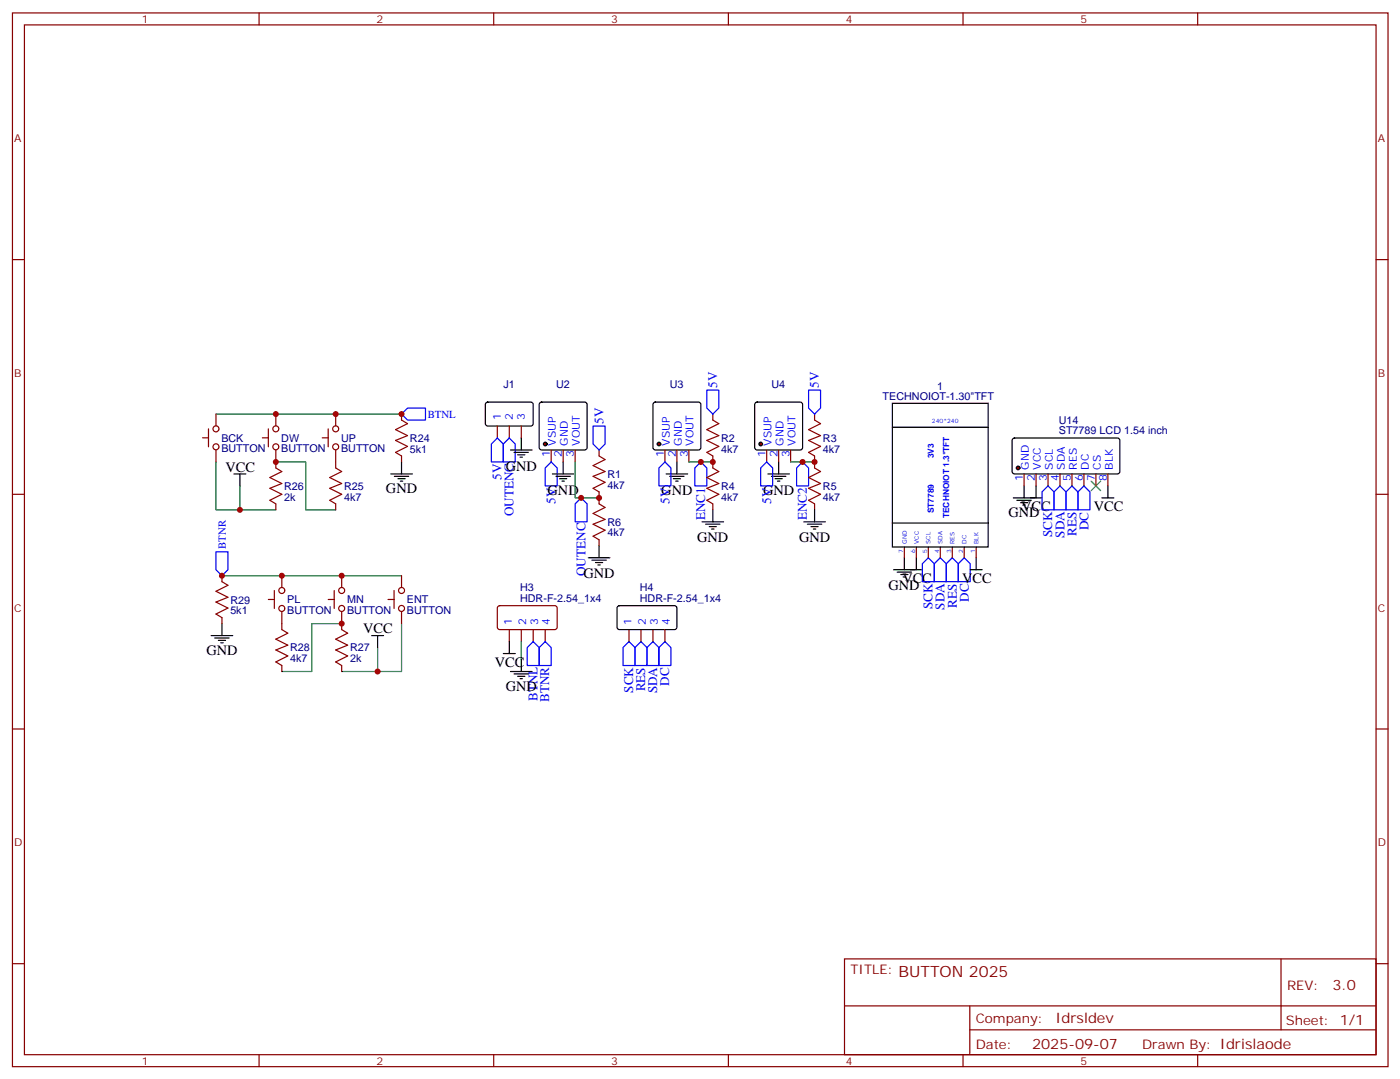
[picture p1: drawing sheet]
<svg xmlns="http://www.w3.org/2000/svg" width="413mm" height="318mm" viewBox="0 0 413 318" stroke-linecap="round" stroke-linejoin="round" font-family="sans-serif">
<g fill="none" stroke="#870000" stroke-width=".35">
<path d="M3.7 3.8h405.3v310.5h-405.3zM7.2 7.3h398.3v303.4h-398.3zM76.3 3.8v3.5M145.5 3.8v3.5M214.6 3.8v3.5M283.8 3.8v3.5M352.9 3.8v3.5M3.7 76.5h3.5M405.5 76.5h3.5M3.7 145.6h3.5M405.5 145.6h3.5M3.7 214.8h3.5"/>
<path d="M405.5 214.8h3.5M3.7 283.9h3.5M248.8 282.5h156.7v28.2h-156.7zM248.9 296.4h156.5M285.8 296.4v14.1M377.5 282.5v20.9M405.5 283.9h3.5M76.3 310.7v3.6M145.5 310.7v3.6M214.6 310.7v3.6M283.8 310.7v3.6M285.8 303.4h119.6"/>
<path d="M352.9 310.7v3.6"/>
</g>
<path d="M308.8 143.2l1.8 1.7v5.3h-3.5v-5.3zM312.3 143.2l1.8 1.7v5.3h-3.5v-5.3zM314.1 144.9l1.8-1.7 1.7 1.7v5.3h-3.5zM319.4 143.2l1.8 1.7v5.3h-3.6v-5.3zM273.5 164.3l1.8 1.8v5.3h-3.5v-5.3zM277.1 164.3l1.7 1.8v5.3h-3.5v-5.3zM278.8 166.1l1.8-1.8 1.8 1.8v5.3h-3.6zM284.1 164.3l1.8 1.8v5.3h-3.5v-5.3zM183.6 190.8l1.7-1.8 1.8 1.8v5.3h-3.5zM188.9 189l1.7 1.8v5.3h-3.5v-5.3zM192.4 189l1.8 1.8v5.3h-3.6v-5.3zM195.9 189l1.8 1.8v5.3h-3.5v-5.3z" fill="none" stroke="#00f" stroke-width=".35"/>
<g fill="none" stroke="#000" stroke-width=".35">
<path d="M298.5 129.3l.4-.3 30.7 .1 .4 .7-.1 9.4-.6 .4h-30.6l-.5-.7v-9.1zM298.6 146.7h8.5M299.6 147.4h4.3M300.7 148.1h2.1M301.4 148.8h.7M301.8 143.2v3.5M305.3 143.2v3.5M263.3 167.9h8.5M264.4 168.6h4.2M265.4 169.3h2.1M266.1 170h.7M266.5 164.3v3.6"/>
<path d="M270 164.3v3.6"/>
</g>
<path d="M321.5 141.7l2.8 2.9M324.3 141.7l-2.8 2.9" fill="none" stroke="#3c3" stroke-width=".35"/>
<circle cx="300" cy="137.9" r=".53" fill="#870000" stroke="#000" stroke-width=".35"/>
<g fill="none" stroke="#870000" stroke-width=".35">
<path d="M59.7 129h1.7M61.4 126.3v5.3M63.6 122v3.5M63.6 132.6v3.5M64.5 131.6a.88 .88 0 0 0-1.3-.8 .88 .88 0 0 0-.1 1.5 .88 .88 0 0 0 1.4-.5M64.5 126.3a.88 .88 0 0 0-1.3-.7 .88 .88 0 0 0-.1 1.5 .88 .88 0 0 0 1.4-.6M77.3 129h1.8M79.1 126.3v5.3M81.3 132.6v5.3l1.7 1-3.5 1.8 3.5 1.8-3.5 1.4 3.5 1.7-3.5 1.8 1.8 1v1.8M81.3 122v3.5M82.2 131.6a.88 .88 0 0 0-1.3-.8 .88 .88 0 0 0-.1 1.5 .88 .88 0 0 0 1.3-.5M82.2 126.3a.88 .88 0 0 0-1.3-.7 .88 .88 0 0 0-.1 1.5 .88 .88 0 0 0 1.3-.6"/>
<path d="M95 129h1.7M96.7 126.3v5.3M98.9 132.6v5.3l1.8 1-3.5 1.8 3.5 1.8-3.5 1.4 3.5 1.7-3.5 1.8 1.7 1v1.8M98.9 122v3.5M99.8 131.6a.88 .88 0 0 0-1.3-.8 .88 .88 0 0 0-.1 1.5 .88 .88 0 0 0 1.4-.5M99.8 126.3a.88 .88 0 0 0-1.3-.7 .88 .88 0 0 0-.1 1.5 .88 .88 0 0 0 1.4-.6M118.3 122v1.8l1.8 1-3.5 1.8 3.5 1.7-3.5 1.5 3.5 1.7-3.5 1.8 1.7 1v1.8M301.8 139.6v3.6M305.3 139.6v3.6M308.8 139.6v3.6M312.3 139.6v3.6M315.9 139.6v3.6"/>
<path d="M319.4 139.6v3.6M322.9 139.6v3.6M326.5 139.6v3.6M65.4 169.6v1.8l1.8 1-3.6 1.8 3.6 1.8-3.6 1.4 3.6 1.7-3.6 1.8 1.8 1.1v1.7M79.1 176.6h1.7M80.8 174v5.3M83 169.6v3.5M83.9 179.3a.88 .88 0 0 0-1.3-.8 .88 .88 0 0 0-.1 1.5 .88 .88 0 0 0 1.4-.6M83.9 174a.88 .88 0 0 0-1.3-.8 .88 .88 0 0 0-.1 1.5 .88 .88 0 0 0 1.4-.6M96.7 176.6h1.8M98.5 174v5.3M100.7 169.6v3.5"/>
<path d="M101.6 179.3a.88 .88 0 0 0-1.3-.8 .88 .88 0 0 0-.1 1.5 .88 .88 0 0 0 1.4-.6M101.6 174a.88 .88 0 0 0-1.3-.8 .88 .88 0 0 0-.1 1.5 .88 .88 0 0 0 1.4-.6M114.4 176.6h1.7M116.1 174v5.3M118.3 169.6v3.5M119.2 179.3a.88 .88 0 0 0-1.3-.8 .88 .88 0 0 0-.1 1.5 .88 .88 0 0 0 1.4-.6M119.2 174a.88 .88 0 0 0-1.3-.8 .88 .88 0 0 0-.1 1.5 .88 .88 0 0 0 1.4-.6M146.8 178.6l.4-.2 16.6 .1 .4 .6-.1 6-.6 .4-16.5-.1-.5-.6v-5.7zM266.5 161.1v3.2M270 161.1v3.2M273.5 161.1v3.2M277.1 161.1v3.2"/>
<path d="M280.6 161.1v3.2M284.1 161.1v3.2M287.7 161.1v3.2M83 180.3v5.2l1.8 1-3.5 1.8 3.5 1.8-3.5 1.4 3.5 1.8-3.5 1.7 1.7 1.1v1.7M100.7 180.3v5.2l1.7 1-3.5 1.8 3.5 1.8-3.5 1.4 3.5 1.8-3.5 1.7 1.8 1.1v1.7M118.3 180.3v3.4M150.1 185.5v3.5M153.6 185.5v3.5M157.1 185.5v3.5M160.7 185.5v3.5M185.3 185.5v3.5M188.9 185.5v3.5"/>
<path d="M192.4 185.5v3.5M195.9 185.5v3.5"/>
</g>
<g fill="none" stroke="#000" stroke-width=".35">
<path d="M159.1 118.7l.5-.2h12.7l.5 .2 .2 .5v12.7l-.2 .5-.5 .2h-12.7l-.5-.3-.2-.4v-12.7zM263 118.8h28.2v42.3h-28.2zM68.9 139.6h3.6M70.7 139.6v3.6M115.1 139.6h6.4M118.3 136.1v3.5M263 125.9h28.2M116.2 140.3h4.2M117.3 141h2.1M118 141.7h.7M263 154.1h28.2M324.7 146.7h3.5"/>
<path d="M326.5 143.2v3.5M182.1 178.6l.4-.2 16.5 .1 .5 .6-.1 6-.6 .4-16.5-.1-.5-.6v-5.7zM285.9 167.9h3.5M287.7 164.3v3.6M62.2 187.3h6.4M63.3 188h4.2M64.3 188.7h2.2M65.1 189.4h.7M65.4 183.7v3.6M109.5 187.3h3.5M111.3 187.3v3.5M148.3 192.5h3.5"/>
<path d="M150.1 189v3.5M150.4 197.8h6.4M151.5 198.5h4.2M152.5 199.2h2.2M153.2 200h.8M153.6 194.3v3.5"/>
</g>
<path d="M118.3 122l1.8-1.8h5.3v3.6h-5.3zM63.6 162.6h3.6v5.3l-1.8 1.7-1.8-1.7zM157.1 189l1.8 1.8v5.3h-3.5v-5.3zM160.7 189l1.7 1.8v5.3h-3.5v-5.3z" fill="none" stroke="#00f" stroke-width=".35"/>
<path d="M63.6 136.1v14.1h7.1M63.6 122h54.7M81.3 136.1h8.8v14.1h8.8M70.7 143.2v7h10.6M65.4 169.6h52.9M100.7 183.7h-8.8v14.1h-8.9M111.3 190.8v7h-10.6M118.3 183.7v14.1h-7M153.6 189v5.3" fill="none" stroke="#008700" stroke-width=".35"/>
<circle cx="160.7" cy="130.8" r=".53" fill="#870000" stroke="#000" stroke-width=".35"/>
<path d="M162.4 132.6v3.5M165.9 132.6v3.5M169.5 132.6v3.5" fill="none" stroke="#870000" stroke-width=".35"/>
<path d="M192.6 118.7l.5-.2h12.7l.5 .2 .2 .5v12.7l-.2 .5-.5 .2h-12.7l-.5-.3-.2-.4v-12.7z" fill="none" stroke="#000" stroke-width=".35"/>
<circle cx="194.2" cy="130.8" r=".53" fill="#870000" stroke="#000" stroke-width=".35"/>
<path d="M146.5 125.5v3.5M150.1 125.5v3.5M153.6 125.5v3.5M195.9 132.6v3.5M199.5 132.6v3.5M203 132.6v3.5" fill="none" stroke="#870000" stroke-width=".35"/>
<path d="M143.3 118.7l.4-.2h13l.4 .7v5.9l-.7 .4h-13l-.4-.7v-5.6zM222.6 118.7l.5-.2h12.7l.5 .2 .2 .5v12.7l-.2 .5-.5 .2h-12.7l-.5-.3-.2-.4v-12.7z" fill="none" stroke="#000" stroke-width=".35"/>
<circle cx="224.2" cy="130.8" r=".53" fill="#870000" stroke="#000" stroke-width=".35"/>
<path d="M176.5 132.6v1.7l1.8 1.1-3.5 1.8 3.5 1.7-3.5 1.4 3.5 1.8-3.5 1.8 1.7 1v3.5l1.8 1.1-3.5 1.8 3.5 1.7-3.5 1.4 3.5 1.8-3.5 1.8 1.7 1v1.8M210 122v1.8l1.8 1-3.5 1.8 3.5 1.7-3.5 1.5 3.5 1.7-3.5 1.8 1.7 1v3.6l1.8 1-3.5 1.8 3.5 1.8-3.5 1.4 3.5 1.7-3.5 1.8 1.7 1v1.8M225.9 132.6v3.5M229.4 132.6v3.5M233 132.6v3.5M240 122v1.8l1.8 1-3.5 1.8 3.5 1.7-3.5 1.5 3.5 1.7-3.5 1.8 1.7 1v3.6l1.8 1-3.5 1.8 3.5 1.8-3.5 1.4 3.5 1.7-3.5 1.8 1.7 1v1.8" fill="none" stroke="#870000" stroke-width=".35"/>
<path d="M208.3 114.9h3.5v5.3l-1.8 1.8-1.7-1.8zM238.3 114.9h3.5v5.3l-1.8 1.8-1.7-1.8zM146.5 129l1.8 1.8v5.3h-3.5v-5.3zM150.1 129l1.7 1.8v5.3h-3.5v-5.3zM162.4 136.1l1.8 1.8v5.3h-3.5v-5.3zM174.8 125.5h3.5v5.3l-1.8 1.8-1.7-1.8zM195.9 136.1l1.8 1.8v5.3h-3.5v-5.3zM206.5 136.1l1.8 1.8v5.3h-3.5v-5.3zM225.9 136.1l1.8 1.8v5.3h-3.5v-5.3zM236.5 136.1l1.8 1.8v5.3h-3.6v-5.3zM171.2 146.7l1.8 1.7v5.3h-3.5v-5.3z" fill="none" stroke="#00f" stroke-width=".35"/>
<g fill="none" stroke="#000" stroke-width=".35">
<path d="M150.4 132.6h6.4M151.5 133.3h4.2M152.5 134h2.2M153.2 134.7h.8M153.6 129v3.6M162.8 139.6h6.3M165.9 136.1v3.5M196.3 139.6h6.3M199.5 136.1v3.5M226.3 139.6h6.3M229.4 136.1v3.5M163.8 140.3h4.3"/>
<path d="M164.9 141h2.1M165.6 141.7h.7M197.3 140.3h4.3M198.4 141h2.1M199.1 141.7h.7M206.9 153.7h6.3M207.9 154.4h4.3M209 155.2h2.1M209.7 155.9h.7M210 150.2v3.5M227.3 140.3h4.3M228.4 141h2.1"/>
<path d="M229.1 141.7h.7M236.9 153.7h6.3M237.9 154.4h4.2M239 155.2h2.1M239.7 155.9h.7M240 150.2v3.5M173.4 164.3h6.3M174.4 165h4.2M175.5 165.7h2.1M176.2 166.4h.7M176.5 160.8v3.5"/>
</g>
<path d="M169.5 136.1v10.6h7M203 136.1h7M233 136.1h7" fill="none" stroke="#008700" stroke-width=".35"/>
<g fill="#c00">
<circle cx="118.3" cy="122" r=".88"/>
<circle cx="70.7" cy="150.2" r=".88"/>
<circle cx="111.3" cy="197.8" r=".88"/>
<circle cx="81.3" cy="136.1" r=".88"/>
<circle cx="100.7" cy="183.7" r=".88"/>
<circle cx="98.9" cy="122" r=".88"/>
<circle cx="81.3" cy="122" r=".88"/>
<circle cx="100.7" cy="169.6" r=".88"/>
<circle cx="83" cy="169.6" r=".88"/>
<circle cx="65.4" cy="169.6" r=".88"/>
<circle cx="171.2" cy="146.7" r=".88"/>
<circle cx="206.5" cy="136.1" r=".88"/>
<circle cx="236.5" cy="136.1" r=".88"/>
<circle cx="210" cy="136.1" r=".88"/>
<circle cx="240" cy="136.1" r=".88"/>
<circle cx="176.5" cy="146.7" r=".88"/>
</g>
<text font-size="4.6" fill="#800" x="264.7" y="287.8">BUTTON 2025</text>
<g font-size="4.2">
<text x="66.5" y="138.9">VCC</text>
<text x="149" y="138.6">GND</text>
<text x="113.7" y="145.3">GND</text>
<text x="161.4" y="145.7">GND</text>
<text x="194.9" y="145.7">GND</text>
<text x="224.9" y="145.7">GND</text>
<text x="297.2" y="152.3">GND</text>
<text x="300.9" y="150.7">VCC</text>
<text x="322.3" y="150.6">VCC</text>
<text x="205.5" y="159.8">GND</text>
<text x="235.4" y="159.8">GND</text>
<text x="171.9" y="170.4">GND</text>
<text x="261.8" y="173.9">GND</text>
<text x="265.9" y="171.8">VCC</text>
<text x="283.5" y="171.8">VCC</text>
<text x="107" y="186.5">VCC</text>
<text x="60.8" y="192.9">GND</text>
<text x="145.8" y="196.4">VCC</text>
<text x="149" y="203.5">GND</text>
</g>
<g font-size="4.2" fill="#800">
<text x="392.6" y="291.8">3.0</text>
<text x="311" y="301.3">Idrsldev</text>
<text x="304.1" y="309.1">2025-09-07</text>
</g>
<g font-size="3.9" fill="#00f">
<text x="211.3" y="114.3" transform="rotate(-90 211.3 114.3)">5V</text>
<text x="241.3" y="114.3" transform="rotate(-90 241.3 114.3)">5V</text>
<text x="177.9" y="124.8" transform="rotate(-90 177.9 124.8)">5V</text>
<text x="147.8" y="141.4" transform="rotate(-90 147.8 141.4)">5V</text>
<text x="163.7" y="148.5" transform="rotate(-90 163.7 148.5)">5V</text>
<text x="197.3" y="148.5" transform="rotate(-90 197.3 148.5)">5V</text>
<text x="227.3" y="148.5" transform="rotate(-90 227.3 148.5)">5V</text>
<text x="151.3" y="152.1" transform="rotate(-90 151.3 152.1)">OUTENC</text>
<text x="207.8" y="153.3" transform="rotate(-90 207.8 153.3)">ENC1</text>
<text x="237.8" y="153.3" transform="rotate(-90 237.8 153.3)">ENC2</text>
<text x="310.1" y="158.3" transform="rotate(-90 310.1 158.3)">SCK</text>
<text x="313.6" y="158.4" transform="rotate(-90 313.6 158.4)">SDA</text>
<text x="317.2" y="157.8" transform="rotate(-90 317.2 157.8)">RES</text>
<text x="320.7" y="156.2" transform="rotate(-90 320.7 156.2)">DC</text>
<text x="172.5" y="169.7" transform="rotate(-90 172.5 169.7)">OUTENC</text>
<text x="274.8" y="179.5" transform="rotate(-90 274.8 179.5)">SCK</text>
<text x="278.4" y="179.6" transform="rotate(-90 278.4 179.6)">SDA</text>
<text x="281.9" y="179" transform="rotate(-90 281.9 179)">RES</text>
<text x="285.5" y="177.3" transform="rotate(-90 285.5 177.3)">DC</text>
<text x="190.1" y="203.7" transform="rotate(-90 190.1 203.7)">RES</text>
<text x="197.2" y="202" transform="rotate(-90 197.2 202)">DC</text>
<text x="158.3" y="206.6" transform="rotate(-90 158.3 206.6)">BTNL</text>
<text x="161.9" y="206.8" transform="rotate(-90 161.9 206.8)">BTNR</text>
<text x="186.6" y="204.1" transform="rotate(-90 186.6 204.1)">SCK</text>
<text x="193.7" y="204.3" transform="rotate(-90 193.7 204.3)">SDA</text>
</g>
<g font-size="3.9" fill="#800">
<text x="250.6" y="287.1">TITLE:</text>
<text x="379.2" y="291.8">REV:</text>
<text x="287.5" y="301.3">Company:</text>
<text x="378.9" y="301.9">Sheet: 1/1</text>
<text x="287.5" y="309">Date:</text>
<text x="336.6" y="309.1">Drawn By: Idrislaode</text>
</g>
<g font-size="3.2" fill="#800">
<text x="41.8" y="6.8">1</text>
<text x="110.9" y="6.8">2</text>
<text x="180.1" y="6.8">3</text>
<text x="249.2" y="6.8">4</text>
<text x="318.3" y="6.8">5</text>
<text x="4.2" y="41.9">A</text>
<text x="406" y="41.9">A</text>
<text x="4.2" y="111.1">B</text>
<text x="406" y="111.1">B</text>
<text x="4.2" y="180.2">C</text>
<text x="406" y="180.2">C</text>
<text x="4.2" y="249.3">D</text>
<text x="406" y="249.3">D</text>
<text x="41.8" y="313.7">1</text>
<text x="110.9" y="313.7">2</text>
<text x="180.1" y="313.7">3</text>
<text x="249.2" y="313.7">4</text>
<text x="318.3" y="313.7">5</text>
</g>
<g font-size="3.2" fill="#000080">
<text x="148.3" y="114.3">J1</text>
<text x="163.8" y="114.2">U2</text>
<text x="197.4" y="114.2">U3</text>
<text x="227.3" y="114.2">U4</text>
<text x="260.1" y="117.8">TECHNOIOT-1.30&quot;TFT</text>
<text x="276.2" y="114.8">1</text>
<text x="312" y="124.8">U14</text>
<text x="65.2" y="130.1">BCK</text>
<text x="82.9" y="130.1">DW</text>
<text x="100.5" y="130.1">UP</text>
<text x="120.8" y="130.2">R24</text>
<text x="212.5" y="130.2">R2</text>
<text x="242.5" y="130.2">R3</text>
<text x="312" y="128">ST7789 LCD 1.54 inch</text>
<text x="65.2" y="133.3">BUTTON</text>
<text x="82.9" y="133.3">BUTTON</text>
<text x="100.5" y="133.3">BUTTON</text>
<text x="120.8" y="133.4">5k1</text>
<text x="212.5" y="133.4">4k7</text>
<text x="242.5" y="133.4">4k7</text>
<text x="179" y="143.9">4k7</text>
<text x="179" y="140.8">R1</text>
<text x="83.7" y="147.5">2k</text>
<text x="83.7" y="144.3">R26</text>
<text x="101.4" y="147.5">4k7</text>
<text x="101.4" y="144.3">R25</text>
<text x="212.5" y="147.5">4k7</text>
<text x="212.5" y="144.3">R4</text>
<text x="242.5" y="147.5">4k7</text>
<text x="242.5" y="144.3">R5</text>
<text x="179" y="154.9">R6</text>
<text x="179" y="158">4k7</text>
<text x="67.9" y="177.8">R29</text>
<text x="84.6" y="177.7">PL</text>
<text x="102.3" y="177.7">MN</text>
<text x="119.9" y="177.7">ENT</text>
<text x="153.3" y="177.4">HDR-F-2.54_1x4</text>
<text x="153.3" y="174.3">H3</text>
<text x="188.5" y="177.4">HDR-F-2.54_1x4</text>
<text x="188.5" y="174.3">H4</text>
<text x="67.9" y="181">5k1</text>
<text x="84.6" y="180.9">BUTTON</text>
<text x="102.3" y="180.9">BUTTON</text>
<text x="119.9" y="180.9">BUTTON</text>
<text x="85.5" y="191.9">R28</text>
<text x="103.2" y="191.9">R27</text>
<text x="85.5" y="195.1">4k7</text>
<text x="103.2" y="195.1">2k</text>
</g>
<g font-size="3.2" fill="#00f">
<text x="126" y="123.2">BTNL</text>
<text x="147.6" y="123.8" transform="rotate(-90 147.6 123.8)">1</text>
<text x="151.1" y="123.8" transform="rotate(-90 151.1 123.8)">2</text>
<text x="154.7" y="123.8" transform="rotate(-90 154.7 123.8)">3</text>
<text x="163.8" y="131.3" transform="rotate(-90 163.8 131.3)">VSUP</text>
<text x="167.4" y="131.3" transform="rotate(-90 167.4 131.3)">GND</text>
<text x="170.9" y="131.3" transform="rotate(-90 170.9 131.3)">VOUT</text>
<text x="197.3" y="131.3" transform="rotate(-90 197.3 131.3)">VSUP</text>
<text x="200.9" y="131.3" transform="rotate(-90 200.9 131.3)">GND</text>
<text x="204.4" y="131.3" transform="rotate(-90 204.4 131.3)">VOUT</text>
<text x="227.3" y="131.3" transform="rotate(-90 227.3 131.3)">VSUP</text>
<text x="230.9" y="131.3" transform="rotate(-90 230.9 131.3)">GND</text>
<text x="234.4" y="131.3" transform="rotate(-90 234.4 131.3)">VOUT</text>
<text x="162.1" y="134.8" transform="rotate(-90 162.1 134.8)">1</text>
<text x="165.6" y="134.8" transform="rotate(-90 165.6 134.8)">2</text>
<text x="169.1" y="134.8" transform="rotate(-90 169.1 134.8)">3</text>
<text x="195.6" y="134.8" transform="rotate(-90 195.6 134.8)">1</text>
<text x="199.1" y="134.8" transform="rotate(-90 199.1 134.8)">2</text>
<text x="202.6" y="134.8" transform="rotate(-90 202.6 134.8)">3</text>
<text x="225.6" y="134.8" transform="rotate(-90 225.6 134.8)">1</text>
<text x="229.1" y="134.8" transform="rotate(-90 229.1 134.8)">2</text>
<text x="232.6" y="134.8" transform="rotate(-90 232.6 134.8)">3</text>
<text x="301.4" y="141.8" transform="rotate(-90 301.4 141.8)">1</text>
<text x="303.2" y="138.3" transform="rotate(-90 303.2 138.3)">GND</text>
<text x="304.9" y="141.8" transform="rotate(-90 304.9 141.8)">2</text>
<text x="306.7" y="138.3" transform="rotate(-90 306.7 138.3)">VCC</text>
<text x="308.5" y="141.8" transform="rotate(-90 308.5 141.8)">3</text>
<text x="310.2" y="138.3" transform="rotate(-90 310.2 138.3)">SCL</text>
<text x="312" y="141.8" transform="rotate(-90 312 141.8)">4</text>
<text x="313.8" y="138.3" transform="rotate(-90 313.8 138.3)">SDA</text>
<text x="315.5" y="141.8" transform="rotate(-90 315.5 141.8)">5</text>
<text x="317.3" y="138.3" transform="rotate(-90 317.3 138.3)">RES</text>
<text x="319.1" y="141.8" transform="rotate(-90 319.1 141.8)">6</text>
<text x="320.8" y="138.3" transform="rotate(-90 320.8 138.3)">DC</text>
<text x="322.6" y="141.8" transform="rotate(-90 322.6 141.8)">7</text>
<text x="324.3" y="138.3" transform="rotate(-90 324.3 138.3)">CS</text>
<text x="326.1" y="141.8" transform="rotate(-90 326.1 141.8)">8</text>
<text x="327.9" y="138.3" transform="rotate(-90 327.9 138.3)">BLK</text>
<text x="66.6" y="161.7" transform="rotate(-90 66.6 161.7)">BTNR</text>
<text x="150.8" y="184.2" transform="rotate(-90 150.8 184.2)">1</text>
<text x="155" y="184.2" transform="rotate(-90 155 184.2)">2</text>
<text x="158.5" y="184.2" transform="rotate(-90 158.5 184.2)">3</text>
<text x="162.1" y="184.2" transform="rotate(-90 162.1 184.2)">4</text>
<text x="186.1" y="184.2" transform="rotate(-90 186.1 184.2)">1</text>
<text x="190.3" y="184.2" transform="rotate(-90 190.3 184.2)">2</text>
<text x="193.8" y="184.2" transform="rotate(-90 193.8 184.2)">3</text>
<text x="197.3" y="184.2" transform="rotate(-90 197.3 184.2)">4</text>
</g>
<g font-size="2.5" fill="#00f">
<text x="275.1" y="135" transform="rotate(-90 275.1 135)">3V3</text>
<text x="275.1" y="151.3" transform="rotate(-90 275.1 151.3)">ST7789</text>
<text x="279.7" y="152.7" transform="rotate(-90 279.7 152.7)">TECHNOIOT 1.3&quot;TFT</text>
</g>
<g font-size="1.8" fill="#00f">
<text x="274.6" y="124.7">240*240</text>
<text x="267.2" y="160.2" transform="rotate(-90 267.2 160.2)">GND</text>
<text x="270.7" y="160.2" transform="rotate(-90 270.7 160.2)">VCC</text>
<text x="274.2" y="160.2" transform="rotate(-90 274.2 160.2)">SCL</text>
<text x="277.8" y="160.2" transform="rotate(-90 277.8 160.2)">SDA</text>
<text x="281.3" y="160.2" transform="rotate(-90 281.3 160.2)">RES</text>
<text x="284.8" y="160.2" transform="rotate(-90 284.8 160.2)">DC</text>
<text x="288.3" y="160.2" transform="rotate(-90 288.3 160.2)">BLK</text>
<text x="266.1" y="163.1" transform="rotate(-90 266.1 163.1)">7</text>
<text x="269.7" y="163.1" transform="rotate(-90 269.7 163.1)">6</text>
<text x="273.2" y="163.1" transform="rotate(-90 273.2 163.1)">5</text>
<text x="276.7" y="163.1" transform="rotate(-90 276.7 163.1)">4</text>
<text x="280.3" y="163.1" transform="rotate(-90 280.3 163.1)">3</text>
<text x="283.8" y="163.1" transform="rotate(-90 283.8 163.1)">2</text>
<text x="287.3" y="163.1" transform="rotate(-90 287.3 163.1)">1</text>
</g>
</svg>
